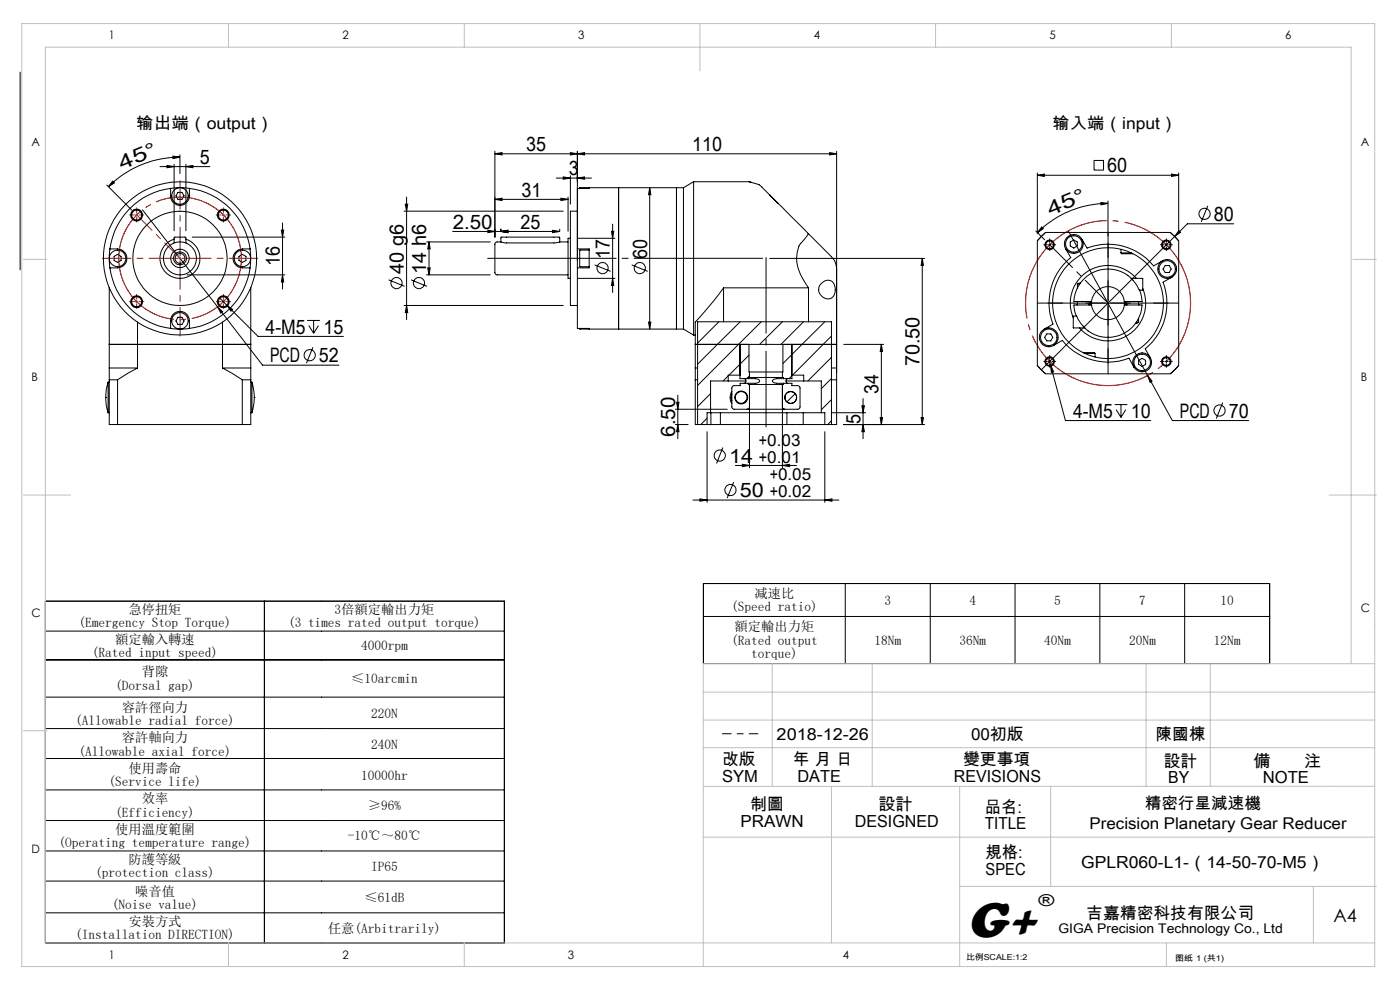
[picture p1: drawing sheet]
<svg xmlns="http://www.w3.org/2000/svg" width="297mm" height="210mm" viewBox="0 0 297 210" stroke-linecap="round" stroke-linejoin="round" font-family="sans-serif">
<g fill="none" stroke="#000" stroke-width=".21">
<path d="M4.3 15.3v41.9M22.6 39.3l5.3 5.2M23.9 38.4l.4 .4-1.3 .8zM33.9 35.3h10.6M35.4 35.1l1.5 .2-1.5 .3zM36.2 40a4 4 0 0 0 .3 2.7 2.01 2.01 0 0 0 2.3 .8 2.01 2.01 0 0 0 1.4-2v-1.5M36.2 40a15 15 0 0 0-12.9 12.8M36.2 40l1.2-.2 2.8 .2M36.7 33.1l1.5 .2-1.5 .3zM36.9 34.8v14.2M38.2 33.3a21.6 21.6 0 0 0-15.2 6.3M38.2 32.8v4"/>
<path d="M39.4 35.3l1.5-.2v.5zM39.4 34.8v14.2M40.2 40a15 15 0 0 1 12.9 12.8M105 32.6l1.5-.2v.5zM105 32.1v18.2M118 37.8h7.5M119.5 37.5l1.5 .3-1.5 .2zM121 32.4l1.5 .2-1.5 .3zM121 37.3v6M122.5 32.6l1.5-.2v.5zM122.5 32.1v23.2M122.5 37.8l1.5-.3v.5z"/>
<path d="M125 39.8v.2h-2.5v12.8M131.2 39.8v30zM137.8 39.8l.3 1.5h-.5zM137.8 39.8v30M143.5 39.8v30M145 39.8h-22v.2M145 39.8v30M147.1 38.6v32.5M147.1 38.6h12.2M147.1 38.6l-2.1 1.2M159 38.6l1.5 .4a2.42 2.42 0 0 1 1.6 1.2l2.9 2.9M176 32.4l1.5 .2-1.5 .3z"/>
<path d="M177.5 32.1v46.9M177.5 32.6h-72.5M220.1 37.2l1.4-.3v.5zM220.1 36.7v12.9M220.1 37.2h29.9M232.1 34h2v2.1h-2zM248.5 36.9l1.5 .3-1.5 .2zM250 36.7v12.9M23.3 56.8a15 15 0 0 0 12.9 12.9M23.3 52.8a3.3 3.3 0 0 1 3.2 .8 1.99 1.99 0 0 1 .2 2.1 1.99 1.99 0 0 1-1.8 1.1h-1.6M23.3 52.8l-.1 1.5 .1 2.5M24.2 54.4l.7-.4 .8 .4v.8l-.8 .5-.7-.5z"/>
<path d="M30.2 44.5l25.5 33h16.2M36.9 51.5l.1-1.2h2.4v1.2M36.9 50.8a4.2 4.2 0 0 0-2.2 6.5 4.2 4.2 0 0 0 6.9 0 4.2 4.2 0 0 0-2.2-6.5M37.7 40.8h.9l.5 .7-.5 .8h-.9l-.4-.8zM39.7 58.3h20.7M40.8 50.3h19.6M50.7 54.4l.7-.4 .8 .4v.8l-.8 .5-.7-.5zM53.1 52.8a3.2 3.2 0 0 0-3.2 .8 1.99 1.99 0 0 0-.3 2.1 1.99 1.99 0 0 0 1.8 1.1h1.7M53.1 56.8a15 15 0 0 1-12.9 12.9M53.1 52.8l.1 2-.1 2M59.7 48.8h.5l-.3 1.5zM59.9 58.3l.3 1.5h-.5z"/>
<path d="M59.9 47.3v14M82.4 59.4l3.4 1.3M85.7 44.8h33.8M86 43.3h.5l-.2 1.5zM86.3 41.8v26M87.2 59.4l3.4 1.3M90.5 58.3h13.5M90.5 51.3h13.5M90.7 56.8h.6l-.3 1.5zM91 51.3l.3 1.5h-.6zM91 51.3v7M96 49.1h22.7"/>
<path d="M103.5 48.9l1.5 .2-1.5 .2zM105 42.3l1.5-.3v.5zM105 42.3h15.5M106.3 51.3l.1-1h12.2l.1 1M106.3 51.3l-1.2 .2a20.8 20.8 0 0 0-.1 5.1v1.3l.4 .4h15.1M106.3 51.3l.9 .2h10.5l1-.2M106.3 49.1l1.4-.2v.4zM106.3 48.6v.4M117.2 48.9l1.5 .2-1.5 .2zM118.7 51.3h1.8M118.7 48.6v.4M119 42l1.5 .3-1.5 .2z"/>
<path d="M120.5 41.8v7.3M121 50.5h-.5v8.5h.5M122.5 50.5h8M122.5 59h8M122.5 56.8v12.9h2.5v.1M122.5 52.8h2.5v4h-2.5M122.5 52.8v4M122.5 44.8h-1.5v20h1.5M125 53l-2 .1v3.4l2 .1M126.2 56.2l3.3 1.4M129.7 49.1h.5l-.2 1.4zM130 59l.2 1.6h-.5z"/>
<path d="M130 47.5v14.5M134 56.2l3.4 1.4M163.3 54.8h32.8M163.3 41.3l1.7 1.8M165 43.1l6.4 6.4M171.4 49.5l-.1 .4-1.1 1.4a3 3 0 0 0-1.1 2.2 8.9 8.9 0 0 0 1.8 6.6l.6 1M171.4 49.5l5 5a3.5 3.5 0 0 1 1.1 2.6M195.7 54.8v35.3M195.7 54.8l.2 1.5h-.5zM219.7 49l1.9 1.9M220.7 50.3l1.1-1h26.5l.7 .7 1 1.1v26.4l-.3 .4-1.4 1.4h-26.5l-.8-.7-.9-1.1v-26.4zM221 48.1l.3 .4-1.2 .8z"/>
<path d="M221.8 49.3l-1.7 1.8M222.4 51.9h.5M222.7 51.7v.5M226.1 52.8l1.1 1.8a12.5 12.5 0 0 0-3.8 14.1l-1.9 1.1M226.6 49l22.1 40.2h16.2M227 51.3l.8-.4 .7 .4v.9l-.7 .4-.8-.4zM229.5 50.8l1.1 1.8a12.4 12.4 0 0 1 14.1 3.8l1.9-1.1M229.5 50.8a2 2 0 0 0-2.7-.8 2 2 0 0 0-.7 2.8M229.5 50.8a2 2 0 0 1-.7 2.7 2 2 0 0 1-2.7-.7M233.5 43l1.6 .1-1.5 .4zM235.1 43.1a21 21 0 0 0-15 6.2M235.1 42.6v7.5"/>
<path d="M237.8 53.6h2.2M237.8 53.6l.1 .2h2.4M237.8 52.9v.7M240 59l2.4 .1v2.5h-.6M241.1 59a8 8 0 0 0-10.3-1.5 8 8 0 0 0-3.1 9.9M246.6 55.3a2 2 0 0 1 2.8 .7 2 2 0 0 1-.8 2.8M246.6 55.3a2 2 0 0 0-.7 2.8 2 2 0 0 0 2.7 .7M247.2 51.9h.5M247.2 56.3h.8l.5 .8-.5 .7h-.8l-.5-.7zM247.4 51.7v.5M248.3 49.3l1.7 1.8M248.6 58.8l-1.9 1.1a12.5 12.5 0 0 1-3.7 14.1l1 1.9"/>
<path d="M250.1 48.9l.3 .4-1.2 .9zM256.2 43.7l-1.4 3.4M261.7 47.5h-9.8l-31 30.9M23.2 78.1v2.5M23.2 78.1h6M23.2 73.1h30M23.2 61.1v17M29.2 78.1l-4.3 2.5M29.2 68.3v9.8M36.2 69.7a3.2 3.2 0 0 1 .7-3.2 1.99 1.99 0 0 1 2.2-.3 1.99 1.99 0 0 1 1.1 1.9v1.6M36.2 69.7l1.2 .1 2.8-.1M37.7 67.3h.9l.5 .8-.5 .7h-.9l-.4-.7z"/>
<path d="M46.1 65.1l1.1 1-.4 .3zM46.6 63.2l1.5 1.6M47.2 78.1l4.2 2.5M47.2 78.1h6M47.2 68.3v9.8M48.1 64.8l1.3 .8-.4 .4zM48.1 64.8l6.7 6.6h18M53.2 78.1v2.5M53.2 61.1v17M65.2 68h2.7M65.5 69.1l1 1.6M66.4 73.7l-1.4 3.3"/>
<path d="M66.5 68v2.7M67.6 69.1l-1.1 1.6M85.7 64.8h33.8M86.3 64.8l.2 1.5h-.5zM123 69.7v.1h22M137.6 68.3h.5l-.3 1.5zM145 69.8l2.1 1.3M147.1 71.1h.4M147.5 78.1v2.5M147.5 78.1h.5M147.5 73.1h30M148 78.1v2.5"/>
<path d="M148 68.3h.1M152.5 68.3l-4.5 4.5M153.5 61.1l-2.1 2.7-3.9 4.5v9.8M153.5 68.3h-5.5v9.8M153.5 61.1h18M153.5 61.1v7.2M153.5 68.3h18M154.5 79.7l-1.1 1.1M157 73.1v7.2h1.8M157 79.6h-2.5v1.2M157 68.3l-9 8.9M158.9 73.1l.1 5.8"/>
<path d="M158.9 75.3l-4.2 4.3M159 78.9h7M159 78.9v1.2M159 79.7l-.6 .6M161.5 68.3l-13.5 13.5M166 78.9v1.2M166 68.3l-4.9 4.8M166.1 73.1l-.1 5.8M168 79.6h2.5v1.2M168 73.1v7.2h-1.8M168 79.7l-.6 .6M170.5 68.3l-4.8 4.8"/>
<path d="M171.5 68.3h4.9v9.8M171.5 61.1v7.2M174.1 60.2a1.67 1.67 0 0 1 2.1-.7 1.67 1.67 0 0 1 1 1.9 1.72 1.72 0 0 1-1.3 2 1.72 1.72 0 0 1-2-1.1l-.2-.4v-.9zM175 68.3l-8.9 8.8M176.4 78.1h1.1v2.5M176.4 78.1v2.5M176.4 75.8l-5 5M176.4 71.3l-8.3 8.3M179 73.1h8.5M187 73.1v17M187 73.1l.2 1.5h-.5zM220.1 77.5l1.7 1.8"/>
<path d="M221.5 69.8a1.99 1.99 0 0 0-.7 2.8 1.99 1.99 0 0 0 2.7 .7M221.5 69.8a1.99 1.99 0 0 1 2.8 .8 1.99 1.99 0 0 1-.8 2.7M222.1 70.8h.8l.4 .8-.4 .7h-.8l-.5-.7zM222.4 76.7h.5M222.5 75.9l.4 1.6M222.7 76.4v.5M222.9 77.5l.6 1.4-.5 .1zM222.9 77.5l3.1 11.7h18.1M223.5 73.3l1.9-1.1a12.5 12.5 0 0 0 14.1 3.8l1.1 1.9M228.4 67.1h-.7v2.5h2.5M228.6 60.2h.4M228.6 60.2v.9"/>
<path d="M228.6 64v.7M229.2 60.1l-.6 .1M229.8 74.8h2.4l.1 .2M230.1 75h2.2M231 64v.7M231.3 63.9v.8M231.6 64a3.5 3.5 0 0 1 3.4-3.2 3.5 3.5 0 0 1 3.5 3.2M231.6 64.7a3.5 3.5 0 0 0 3.4 3.1 3.5 3.5 0 0 0 3.5-3.1M231.6 64.7h-3.8l.2 1.5 .4 .9M231.6 64v.7M232.3 75v.7M234.8 64.3h.5"/>
<path d="M235.1 64.1v.4M238.5 64h.5M238.5 64.7h.5M238.5 64v.7M238.8 64v.7M239 64.7h3.3a7.2 7.2 0 0 1-6 6.8 7.2 7.2 0 0 1-7.9-4.4M239 64v.7M241.1 68.4h.4M241.5 68.4l-.6 .2M241.5 64v.7M241.5 67.5v.9M241.5 76.4l.8-.4 .7 .4v.9l-.7 .4-.8-.4z"/>
<path d="M241.8 61.6a7.2 7.2 0 0 0-8-4.4 7.2 7.2 0 0 0-6 6.8h3.8M241.8 61.6l.5 2.4h-3.3M242.4 61.2a8 8 0 0 1-3.1 9.9 8 8 0 0 1-10.3-1.5M243.5 79.6l.9 1.2-.4 .3zM244 75.9a2 2 0 0 1-.7 2.7 2 2 0 0 1-2.7-.7M244 75.9a2 2 0 0 0-2.7-.8 2 2 0 0 0-.7 2.8M247.2 76.7h.5M247.4 76.4v.5M250 77.5l-1.7 1.8M22.4 84.3h.1M22.4 84.3l.1 1.7 .4 1.6M22.9 81.1v6.5"/>
<path d="M22.9 81.1l-.4 1.6-.1 1.6M22.9 87.6h.3M22.9 81.1h.3M23.2 80.6h1.7M23.2 80.6v9.5h1.7M24.9 90.1h26.5M24.9 80.6v9.5M51.4 80.6h1.8M51.4 80.6v9.5M53.2 80.6v9.5h-1.8M53.2 87.6h.2M53.2 81.1h.2"/>
<path d="M53.4 81.1v6.5M53.4 81.1l.5 2v1.2M53.9 84.3h.1M53.9 84.3v1.2l-.5 2.1M143.3 90.1h2.7M143.3 86.8h11M143.5 85.3h.5l-.2 1.5zM143.8 83.8v9.3M143.8 90.1l.2 1.5h-.5zM147.5 80.6h.5M147.5 80.6v9.5h.5M148 90.1h2"/>
<path d="M148 80.6v9.5M150 91.6v15M150 90.1h.8M150 88.7l-1.3 1.4M150.7 87.6h23.5M150.7 87.6h-.7v2.5M150.7 83.5l-2.7 2.7M150.8 90.1h2M150.8 87.6v2.5M152.8 90.1h14.1M152.8 87.6v2.5M153.4 94.9l-1.4 3.4"/>
<path d="M154.5 80.8h3.7M154.5 80.8h-3.8v6.8M155.3 83a2.46 2.46 0 0 0 0 2.6M155.3 83.6l-.2 .7 .2 .7M156 98.7h13M157.5 98.5l1.5 .2-1.5 .3zM157.9 80.3a.51 .51 0 0 1 .4 .5 .51 .51 0 0 1-.4 .5M158.4 84.8l-.6 .7M158.5 86.8h8M158.8 80.3h.3a2.18 2.18 0 0 1 2 .5v.1a2.53 2.53 0 0 1-2 .4h-.3M158.8 81.3h-1.8v.5h-1.2l-.4 .1-.1 .4v4l.1 .4 .4 .1h2.7M158.8 81.3v.3h.2"/>
<path d="M159 80.1h7M159 86.3l-.1 .4-.4 .1M159 81.6h7M159 80.1h-.2v.2M159 81.6v17.6M166 86.3l.1 .4 .4 .1M166 80.1h.2v.2M166 98.7l1.5-.2v.5zM166 81.6v17.6M166.2 80.3h-.4a2.18 2.18 0 0 0-2 .5 2.4 2.4 0 0 0 2.3 .5h.1M166.2 81.3h1.8v.5h1.2l.4 .1 .1 .4v4l-.1 .4-.4 .1h-2.7M166.2 81.3v.3h-.2"/>
<path d="M166.8 80.8h3.7M166.9 90.1h3.5M166.9 87.6v2.5M167.1 80.3a.51 .51 0 0 0-.4 .5 .51 .51 0 0 0 .4 .5M168.7 83.5l-1.8 1.8M170.4 90.1h4.6M170.4 87.6v2.5M170.5 80.8h3.7v6.8M174.2 87.6h.8v2.5M175 91.6v15M175 90.1h1.4M176.4 80.6h1.1"/>
<path d="M176.4 80.6v9.5M176.4 80.3l-2.2 2.1M176.4 84.8l-2.2 2.1M176.4 89.2l-.8 .9M176.5 87.6h7.1M177.5 80.6v9.5h-1.1M182.8 86.1h.6l-.3 1.5zM183.1 84.6v8.5M183.1 90.1l.3 1.5h-.6zM186.7 88.6h.5l-.2 1.5zM195.4 88.6h.5l-.2 1.5zM196.1 90.1h-17.1"/>
<path d="M236.5 85.8h2.6M236.8 86.9l1 1.6M237.8 85.8v2.7M238.8 86.9l-1 1.6M259.4 85.4l-1.4 3.4M147 106.1h31M148.5 105.8l1.5 .3-1.5 .2zM155.6 102.3l-1.3 3.3M175 106.1l1.5-.3v.5zM9.6 127.5h97.4v72.5h-97.4zM9.6 133.9h97.4M9.6 140h97.4"/>
<path d="M56.1 127.5v72.5M149.2 123.8h120.1v16.9h-120.1zM149.2 130.8h120.1M179.3 123.8v16.9M197.3 123.8v16.9M215.3 123.8v16.9M233.3 123.8v16.9M251.3 123.8v16.9M9.6 147.9h97.4M9.6 154.5h97.4M9.6 160.9h97.4M9.6 167.6h97.4"/>
<path d="M9.6 174.1h97.4M9.6 180.5h97.4M9.6 186.9h97.4M9.6 193.6h97.4"/>
<circle cx="24.9" cy="54.8" r="1.76"/>
<circle cx="29" cy="45.6" r="1.05"/>
<circle cx="29" cy="45.6" r="1.26"/>
<circle cx="38.2" cy="54.8" r="3.5"/>
<circle cx="38.2" cy="54.8" r="10"/>
<circle cx="38.2" cy="41.6" r="1.74"/>
<circle cx="38.2" cy="54.8" r="1.94"/>
<circle cx="38.2" cy="54.8" r="1.05"/>
<circle cx="38.2" cy="54.8" r="1.38"/>
<circle cx="38.2" cy="54.8" r="16.3"/>
<circle cx="47.4" cy="45.6" r="1.26"/>
<circle cx="47.4" cy="45.6" r="1.04"/>
<circle cx="51.4" cy="54.8" r="1.75"/>
<circle cx="127.8" cy="56.9" r="1.18"/>
<circle cx="135.7" cy="56.9" r="1.18"/>
<circle cx="222.7" cy="51.9" r="1"/>
<circle cx="222.7" cy="51.9" r=".82"/>
<circle cx="227.8" cy="51.8" r="1.75"/>
<circle cx="247.4" cy="51.9" r=".83"/>
<circle cx="247.4" cy="51.9" r="1.01"/>
<circle cx="247.6" cy="57.1" r="1.74"/>
<circle cx="255.5" cy="45.4" r="1.18"/>
<circle cx="29" cy="64" r="1.05"/>
<circle cx="29" cy="64" r="1.26"/>
<circle cx="38.2" cy="68" r="1.74"/>
<circle cx="47.4" cy="64" r="1.26"/>
<circle cx="47.4" cy="64" r="1.04"/>
<circle cx="65.7" cy="75.3" r="1.18"/>
<circle cx="84.1" cy="60.1" r="1.19"/>
<circle cx="88.9" cy="60.1" r="1.19"/>
<circle cx="222.5" cy="71.6" r="1.74"/>
<circle cx="222.7" cy="76.7" r="1.01"/>
<circle cx="222.7" cy="76.7" r=".82"/>
<circle cx="235.1" cy="64.3" r="11.7"/>
<circle cx="242.3" cy="76.9" r="1.75"/>
<circle cx="247.4" cy="76.7" r="1.02"/>
<circle cx="247.4" cy="76.7" r=".83"/>
<circle cx="152.7" cy="96.6" r="1.19"/>
<circle cx="157.2" cy="84.3" r="1.37"/>
<circle cx="157.3" cy="84.3" r="1.25"/>
<circle cx="167.7" cy="84.3" r="1.24"/>
<circle cx="167.7" cy="84.3" r="1.27"/>
<circle cx="258.7" cy="87.1" r="1.18"/>
<circle cx="155" cy="104" r="1.18"/>
</g>
<path d="M50.6 51a13 13 0 0 0-21.7-5.3 13 13 0 0 0 5.7 21.6 13 13 0 0 0 16.3-15.3l-.3-1" fill="none" stroke="#f00" stroke-width=".25" stroke-dasharray="30.5 1.3 1.3 1.3" stroke-dashoffset="8.7" stroke-linecap="butt"/>
<path d="M251.8 59.2a17.5 17.5 0 0 0-29.3-7.1 17.5 17.5 0 0 0 7.9 29 17.5 17.5 0 0 0 21.7-20.8l-.3-1.1" fill="none" stroke="#f00" stroke-width=".25" stroke-dasharray="30.5 1.3 1.3 1.3" stroke-dashoffset="11.7" stroke-linecap="butt"/>
<path d="M234.6 64.3h-12.3M235.1 63.8v-12.3M235.1 64.8v12.2M235.6 64.3h12.2" fill="none" stroke="#000" stroke-width=".21" stroke-dasharray="30.5 1.3 1.3 1.3" stroke-dashoffset="26.3"/>
<path d="M234.6 64.3h-14.5M235.1 63.8v-14.5M235.1 64.8v14.5M235.6 64.3h14.5" fill="none" stroke="#000" stroke-width=".21" stroke-dasharray="30.5 1.3 1.3 1.3" stroke-dashoffset="25.1"/>
<g fill="none" stroke="#000" stroke-width=".21" stroke-dasharray="30.5 1.3 1.3 1.3">
<path d="M222.2 51.9h-.8M222.7 51.4v-.7M222.7 52.4v.8M223.2 51.9h.8M246.9 51.9h-.7M247.4 51.4v-.7M247.4 52.4v.8M247.9 51.9h.8M222.2 76.7h-.8M222.7 76.2v-.8M222.7 77.2v.7M223.2 76.7h.8"/>
<path d="M246.9 76.7h-.7M247.4 76.2v-.8M247.4 77.2v.7M247.9 76.7h.8"/>
</g>
<path d="M161.8 54.8h-58.4" fill="none" stroke="#000" stroke-width=".21" stroke-dasharray="30.5 1.3 1.3 1.3" stroke-dashoffset="3.2"/>
<path d="M162.5 54.6v35.9" fill="none" stroke="#000" stroke-width=".21" stroke-dasharray="30.5 1.3 1.3 1.3" stroke-dashoffset="14.4"/>
<g fill="none" stroke="#f00" stroke-width=".21" stroke-dasharray="30.5 1.3 1.3 1.3">
<path d="M28.5 45.6h-1M29 45.1v-1M29 46.1v1M29.5 45.6h1M46.9 45.6h-1M47.4 45.1v-1M47.4 46.1v1M47.9 45.6h1M28.5 64h-1M29 63.5v-1M29 64.5v1M29.5 64h1"/>
<path d="M46.9 64h-1M47.4 63.5v-1M47.4 64.5v1M47.9 64h1"/>
</g>
<path d="M37.7 54.8h-16M38.2 54.3v-16M38.2 55.3v16M38.7 54.8h16" fill="none" stroke="#f00" stroke-width=".21" stroke-dasharray="30.5 1.3 1.3 1.3" stroke-dashoffset="24.4"/>
<path d="M28.8 45.6h.4M29 45.4v.5M37.9 54.8h.5M38.2 54.6v.5M47.1 45.6h.5M47.4 45.4v.5M28.8 64h.4M29 63.7v.6M47.1 64h.5M47.4 63.7v.6" fill="none" stroke="#f00" stroke-width=".21"/>
<path d="M153.3 155.6h7.5" fill="none" stroke="#000" stroke-width=".21" stroke-dasharray="30.5 1.3 1.3 1.3" stroke-dashoffset="28.6"/>
<path d="M222.7 51.9l12.4 12.4" fill="none" stroke="#000" stroke-width=".21" stroke-dasharray="30.5 1.3 1.3 1.3" stroke-dashoffset="23.6"/>
<path d="M29 45.6l9.2 9.2" fill="none" stroke="#f00" stroke-width=".21" stroke-dasharray="30.5 1.3 1.3 1.3" stroke-dashoffset="25.9"/>
<g fill="none" stroke="#c0c0c0" stroke-width=".21">
<path d="M4.6 5h287v200h-287zM48.5 5v5M98.5 5v5M148.5 5v10M198.5 5v5M248.5 5v5M5 55h5M287 55h5M5 105h10M282 105h10M5 155h5M149.2 152.7h142.4"/>
<path d="M149.2 146.8h142.4M149.2 158.6h142.4M163.8 140.8v26M185 140.8v26M243.1 140.8v26M256.8 140.8v26M286.6 140.8v-130.8h-277v190h282M291.6 140.8h-142.4v64.2M149.2 177.6h142.4M176.4 166.8v33.2M203.6 166.8v38.2M222.9 166.8v21.2"/>
<path d="M291.6 166.8h-142.4M203.6 188h88.4M278.6 188v12M48.5 200v5M98.5 200v5M247.4 200v5"/>
</g>
<g fill="#000">
<path d="M36.7 33.1l1.5 .2-1.5 .3zM23.9 38.4l.4 .4-1.3 .8z"/>
<path d="M233.5 43l1.6 .1-1.5 .4zM221 48.1l.3 .4-1.2 .8z"/>
<path d="M46.1 65.1l.7 1.3 .4-.3zM243.5 79.6l.5 1.5 .4-.3z"/>
<path d="M187 73.1l.2 1.5h-.5zM186.7 88.6h.5l-.2 1.5zM137.8 39.8l.3 1.5h-.5zM137.6 68.3h.5l-.3 1.5zM129.7 49.1h.5l-.2 1.4zM130 59l.2 1.6h-.5zM86 43.3h.5l-.2 1.5zM86.3 64.8l.2 1.5h-.5zM195.7 54.8l.2 1.5h-.5zM195.4 88.6h.5l-.2 1.5zM59.7 48.8h.5l-.3 1.5zM59.9 58.3l.3 1.5h-.5z"/>
<path d="M157.5 98.5l1.5 .2-1.5 .3zM166 98.7l1.5-.2v.5zM105 32.6l1.5-.2v.5zM121 32.4l1.5 .2-1.5 .3zM103.5 48.9l1.5 .2-1.5 .2zM106.3 49.1l1.4-.2v.4zM106.3 49.1l1.4-.2v.4zM117.2 48.9l1.5 .2-1.5 .2zM119.5 37.5l1.5 .3-1.5 .2zM122.5 37.8l1.5-.3v.5zM35.4 35.1l1.5 .2-1.5 .3zM39.4 35.3l1.5-.2v.5zM48.1 64.8l.9 1.2 .4-.4zM220.1 37.2l1.4-.3v.5zM248.5 36.9l1.5 .3-1.5 .2zM222.9 77.5l.1 1.5 .5-.1zM250.1 48.9l-.9 1.3 1.2-.9z"/>
<path d="M183.1 90.1l.3 1.5h-.6zM182.8 86.1h.6l-.3 1.5zM143.8 90.1l.2 1.5h-.5zM143.5 85.3h.5l-.2 1.5zM90.7 56.8h.6l-.3 1.5zM91 51.3l.3 1.5h-.6z"/>
<path d="M175 106.1l1.5-.3v.5zM148.5 105.8l1.5 .3-1.5 .2zM119 42l1.5 .3-1.5 .2zM105 42.3l1.5-.3v.5zM176 32.4l1.5 .2-1.5 .3zM122.5 32.6l1.5-.2v.5z"/>
</g>
<text font-size="11" x="205.1" y="198.7">G+</text>
<g font-size="4.2">
<text x="42.4" y="34.7">5</text>
<text x="111.6" y="32">35</text>
<text x="146.8" y="32">110</text>
<text x="25.8" y="36" transform="rotate(-23 25.8 36)">4 5 °</text>
<text x="110.6" y="41.7">31</text>
<text x="120.7" y="37.2">3</text>
<text x="234.9" y="36.6">60</text>
<text x="222.8" y="45.8" transform="rotate(-23 222.8 45.8)">4 5 °</text>
<text x="257.5" y="46.9">80</text>
<text x="96.1" y="48.5">2.50</text>
<text x="110.4" y="48.5">25</text>
<text x="59.3" y="56.4" transform="rotate(-90 59.3 56.4)">16</text>
<text x="85.7" y="58.1" transform="rotate(-90 85.7 58.1)">40 g6</text>
<text x="90.4" y="58.1" transform="rotate(-90 90.4 58.1)">14 h6</text>
<text x="129.4" y="54.9" transform="rotate(-90 129.4 54.9)">17</text>
<text x="137.3" y="54.9" transform="rotate(-90 137.3 54.9)">60</text>
<text x="56.3" y="70.8">4-M5</text>
<text x="68.6" y="70.8">15</text>
<text x="57.3" y="76.9">PCD</text>
<text x="67.7" y="76.9">52</text>
<text x="195.1" y="77.7" transform="rotate(-90 195.1 77.7)">70.50</text>
<text x="186.4" y="83.7" transform="rotate(-90 186.4 83.7)">34</text>
<text x="182.5" y="89.9" transform="rotate(-90 182.5 89.9)">5</text>
<text x="227.6" y="88.6">4-M5</text>
<text x="239.9" y="88.6">10</text>
<text x="250.3" y="88.6">PCD</text>
<text x="260.7" y="88.6">70</text>
<text x="143.2" y="92.7" transform="rotate(-90 143.2 92.7)">6.50</text>
<text x="154.7" y="98.1">14</text>
<text x="156.9" y="105.4">50</text>
</g>
<text font-size="3.9" x="282.9" y="195.5">A4</text>
<g font-size="3.5">
<text x="28.9" y="27.3">输出端（output）</text>
<text x="223.3" y="27.3">输入端（input）</text>
<text x="161" y="94.6">+0.03</text>
<text x="161" y="98.1">+0.01</text>
<text x="163.3" y="101.9">+0.05</text>
<text x="163.3" y="105.4">+0.02</text>
<text x="164.8" y="157">2018-12-26</text>
<text x="206" y="157">00初版</text>
<text x="245.2" y="157">陳國棟</text>
<text x="153.2" y="162.3">改版</text>
<text x="153.2" y="165.8">SYM</text>
<text x="168.2" y="162.3">年 月 日</text>
<text x="169.2" y="165.8">DATE</text>
<text x="202.4" y="165.8">REVISIONS</text>
<text x="204.3" y="162.3">變更事項</text>
<text x="246.9" y="162.6">設計</text>
<text x="247.9" y="166.1">BY</text>
<text x="265.9" y="162.6">備</text>
<text x="267.9" y="166.1">NOTE</text>
<text x="276.6" y="162.6">注</text>
<text x="159.1" y="171.9">制圖</text>
<text x="186.4" y="171.9">設計</text>
<text x="208.9" y="172.4">品名:</text>
<text x="157.1" y="175.4">PRAWN</text>
<text x="181.3" y="175.4">DESIGNED</text>
<text x="208.9" y="175.9">TITLE</text>
<text x="209.1" y="182.1">規格:</text>
<text x="209.1" y="185.6">SPEC</text>
<text x="229.3" y="184.2">GPLR060-L1-（14-50-70-M5）</text>
<text x="220.3" y="192.2">®</text>
<text x="230.5" y="194.8">吉嘉精密科技有限公司</text>
</g>
<g font-size="3.4">
<text x="242.9" y="171.6">精密行星減速機</text>
<text x="231.1" y="175.9">Precision Planetary Gear Reducer</text>
</g>
<g font-size="2.8">
<text x="27.2" y="130.3">急停扭矩</text>
<text x="71" y="130.3">3倍額定輸出力矩</text>
<text x="155.1" y="129.7">(Speed ratio)</text>
<text x="160.1" y="126.9">减速比</text>
<text x="187.6" y="128.3">3</text>
<text x="205.6" y="128.3">4</text>
<text x="223.6" y="128.3">5</text>
<text x="241.6" y="128.3">7</text>
<text x="258.9" y="128.3">10</text>
<text x="16.7" y="133.1">(Emergency Stop Torque)</text>
<text x="24.4" y="136.5">額定輸入轉速</text>
<text x="61.1" y="133.1">(3 times rated output torque)</text>
<text x="76.6" y="137.9">4000rpm</text>
<text x="155.1" y="136.8">(Rated output</text>
<text x="155.8" y="133.9">額定輸出力矩</text>
<text x="185.5" y="136.8">18Nm</text>
<text x="203.5" y="136.8">36Nm</text>
<text x="221.5" y="136.8">40Nm</text>
<text x="239.5" y="136.8">20Nm</text>
<text x="257.5" y="136.8">12Nm</text>
<text x="19.5" y="139.3">(Rated input speed)</text>
<text x="30.1" y="143.5">背隙</text>
<text x="159.3" y="139.6">torque)</text>
<text x="24.4" y="146.3">(Dorsal gap)</text>
<text x="74.5" y="144.9">≤10arcmin</text>
<text x="16" y="153.8">(Allowable radial force)</text>
<text x="25.8" y="151">容許徑向力</text>
<text x="78.7" y="152.4">220N</text>
<text x="16.7" y="160.3">(Allowable axial force)</text>
<text x="25.8" y="157.5">容許軸向力</text>
<text x="78.7" y="158.9">240N</text>
<text x="23" y="166.8">(Service life)</text>
<text x="27.2" y="164">使用壽命</text>
<text x="76.6" y="165.4">10000hr</text>
<text x="24.4" y="173.2">(Efficiency)</text>
<text x="30.1" y="170.4">效率</text>
<text x="78" y="171.8">≥96%</text>
<text x="12.4" y="179.7">(Operating temperature range)</text>
<text x="24.4" y="176.9">使用溫度範圍</text>
<text x="73.8" y="178.3">-10℃～80℃</text>
<text x="27.2" y="183.3">防護等級</text>
<text x="78.7" y="184.7">IP65</text>
<text x="20.2" y="186.1">(protection class)</text>
<text x="28.7" y="190">噪音值</text>
<text x="77.3" y="191.4">≤61dB</text>
<text x="23.7" y="192.8">(Noise value)</text>
<text x="27.2" y="196.4">安裝方式</text>
<text x="69.6" y="197.8">任意(Arbitrarily)</text>
<text x="224.5" y="197.8">GIGA Precision Technology Co., Ltd</text>
<text x="16" y="199.2">(Installation DIRECTION)</text>
</g>
<g font-size="2.5">
<text x="23.1" y="8.4">1</text>
<text x="72.7" y="8.4">2</text>
<text x="122.7" y="8.4">3</text>
<text x="172.7" y="8.4">4</text>
<text x="222.7" y="8.4">5</text>
<text x="272.7" y="8.4">6</text>
<text x="6.7" y="30.9">A</text>
<text x="288.7" y="30.9">A</text>
<text x="6.7" y="80.9">B</text>
<text x="288.7" y="80.9">B</text>
<text x="6.7" y="130.9">C</text>
<text x="288.7" y="129.9">C</text>
<text x="6.7" y="180.9">D</text>
<text x="23.1" y="203.4">1</text>
<text x="72.7" y="203.4">2</text>
<text x="120.5" y="203.4">3</text>
<text x="178.8" y="203.4">4</text>
</g>
<g font-size="1.7">
<text x="204.9" y="203.7">比例SCALE:1:2</text>
<text x="249.3" y="203.8">图纸 1 (共1)</text>
</g>
</svg>
